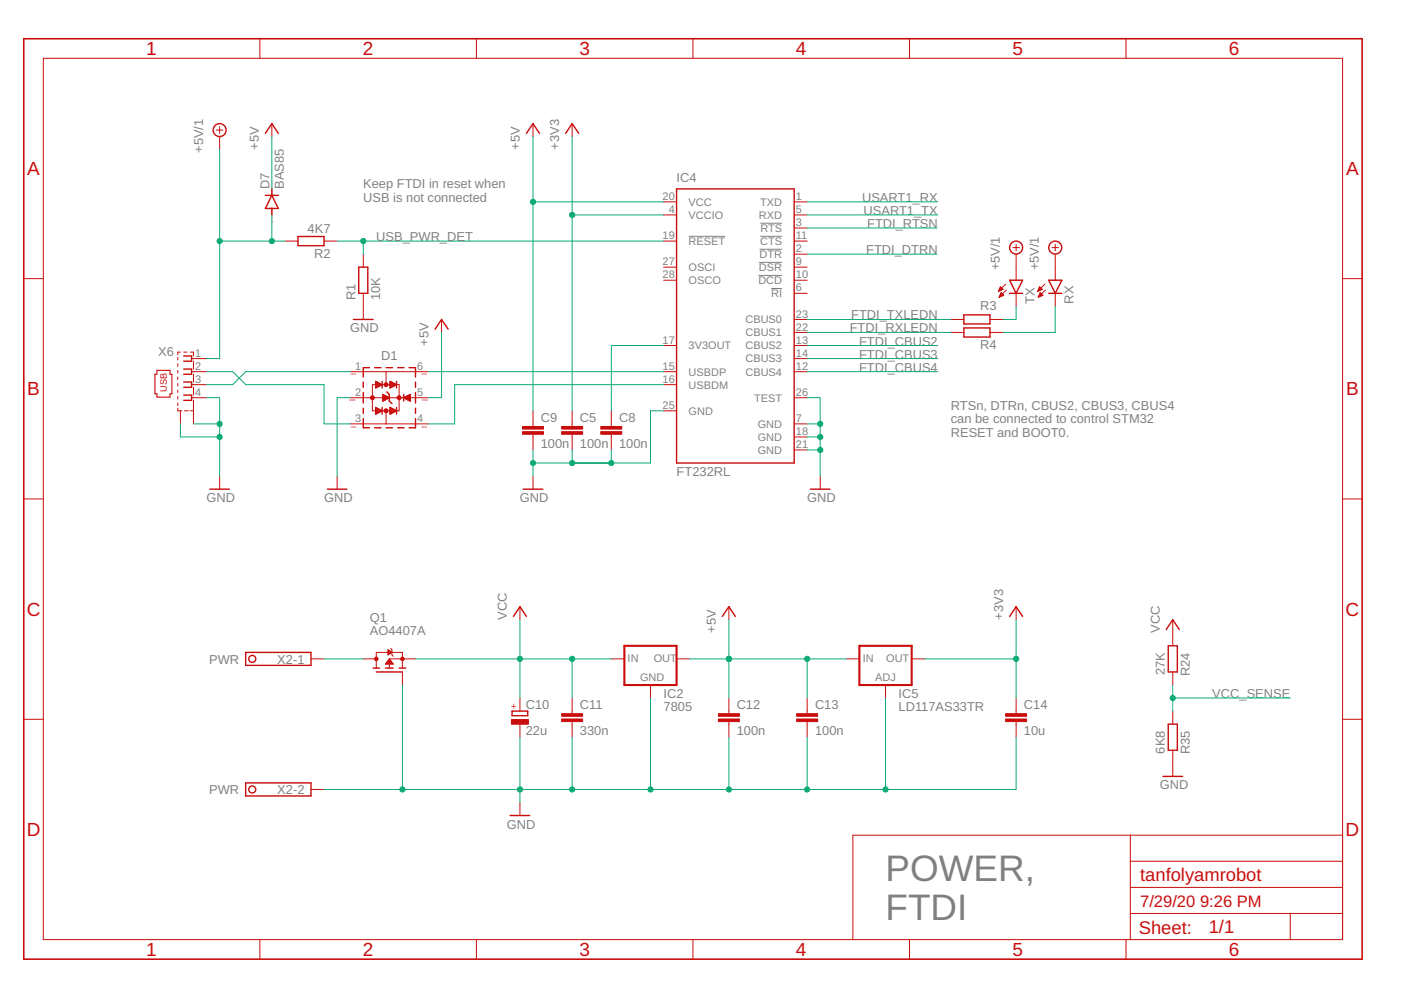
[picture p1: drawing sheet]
<svg xmlns="http://www.w3.org/2000/svg" width="297mm" height="210mm" viewBox="0 0 297 210" stroke-linecap="round" stroke-linejoin="round" font-family="sans-serif">
<path d="M146 50.1h7.8M160.8 58.4h5M160.9 55.6h4.9M161 52.9h4.8M161.2 50.1h4.6M161.2 47.3h4.6M163.5 61.2h2.3" fill="none" stroke="#808080" stroke-width=".21"/>
<g fill="none" stroke="#c90d0c" stroke-width=".3">
<path d="M56.3 28.3l1.3-2.1 1.4 2.1M111.6 28.3l1.4-2.1 1.4 2.1M119.9 28.3l1.4-2.1 1.4 2.1M56.3 41.4h2.7M57.6 41.4l1.4 2.8h-2.7zM57.6 40v1.4M57.6 44.2v1.4M63.2 50.1h5.5v2h-5.5zM76.1 56.6h1.9v5.6h-1.9zM143.4 40h25v58.2h-25zM214.1 59.4h2.7l-1.4 2.8zM222.4 59.4h2.7l-1.4 2.8z"/>
<path d="M38.9 75.5h1.7v1.1h-1.7M38.9 78.3h1.7v1.1h-1.7M74.9 67.7h4.2M78.4 78h-1.4v1.9M79.4 78h1.4M81.9 78h1.3M84.3 78h1.4M86.7 78h1.4v1.9M92.2 69.8l1.4-2.1 1.4 2.1M204.4 66.8h5.5v1.9h-5.5zM204.4 69.5h5.5v2h-5.5zM214.1 62.2h2.7"/>
<path d="M222.4 62.2h2.7M38.9 81h1.7v1.1h-1.7M38.9 83.8h1.7v1.1h-1.7M77 88.8v1.9h1.4M77 81v1.1M77 83.2v2.2M77 86.6v1.1M79.4 90.7h1.4M79.7 82.1h.4M79.7 81.8h.8M79.7 81.6h1.3M79.7 81.3h.8"/>
<path d="M79.7 81.1h.4M79.7 87.7h.1M79.7 87.4h.6M79.7 87.2h1.1M79.7 87h1M79.7 86.7h.5M79.7 86.5h.1M79.7 86.4l1.3 .7-1.3 .7zM79.7 80.9l1.3 .7-1.3 .7zM81 80.9v1.4M81 86.4v1.4M81.2 83.8h.2"/>
<path d="M81.2 83.7l1.3 .6-1.3 .7zM81.2 85h.1M81.2 84.8h.5M81.2 84.5h1M81.2 84.3h1.2M81.2 84h.7M81.9 90.7h1.3M82 83.1l.5 .6v1.3l.6 .6M82.7 80.9l1.4 .7-1.4 .7zM82.7 86.4l1.4 .7-1.4 .7zM82.7 82.1h.4M82.7 81.8h.9"/>
<path d="M82.7 81.6h1.4M82.7 81.3h.9M82.7 81.1h.4M82.7 87.7h.2M82.7 87.4h.7M82.7 87.2h1.2M82.7 87h1.1M82.7 86.7h.6M82.7 86.5h.1M84.1 80.9v1.4M84.1 86.4v1.4M84.3 90.7h1.4"/>
<path d="M85.6 83.7v1.3M85.6 84.3l1.4-.6v1.3zM85.7 84.3h1.3M85.9 84.5h1.1M86.2 84h.8M86.4 84.8h.6M86.7 83.8h.3M86.9 85h.1M88.1 81v1.1M88.1 83.2v2.2M88.1 86.6v1.1M88.1 88.8v1.9h-1.4"/>
<path d="M44.5 103.7h4.1M69.4 103.7h4.2M110.9 103.7h4.2M171.8 103.7h4.2M52.1 138.3h13.8v2.8h-13.8zM108.9 130.7l1.3-2.1 1.4 2.1M153.1 130.7l1.4-2.1 1.4 2.1M214.1 130.7l1.3-2.1 1.4 2.1M247.3 133.5l1.3-2.1 1.4 2.1M247.7 136.9h1.9v5.6h-1.9zM79.1 141.6h1.4M79.8 142.5h5.5"/>
<path d="M81.7 141.6h1.7M84.6 141.6h1.4M108.6 150.8h3.3v.9h-3.3zM247.7 153.5h1.9v5.6h-1.9zM52.1 166h13.8v2.8h-13.8zM108.2 172.9h4.1M246.6 164.6h4.1"/>
<circle cx="46.6" cy="27.6" r="1.38"/>
<circle cx="215.4" cy="52.5" r="1.38"/>
<circle cx="223.7" cy="52.5" r="1.38"/>
<circle cx="53.5" cy="139.7" r=".74"/>
<circle cx="53.5" cy="167.4" r=".74"/>
</g>
<g fill="none" stroke="#c90d0c" stroke-width=".21">
<path d="M9.2 12.4h275.4v186.8h-275.4zM55.1 8.2v4.2M101 8.2v4.2M146.9 8.2v4.2M192.8 8.2v4.2M238.7 8.2v4.2M45.9 27.6h1.4M46.6 26.9v1.4M46.6 29v2.7M57.6 26.2v2.8M113 26.2v2.8M121.3 26.2v2.8"/>
<path d="M5 59.1h4.2M60.4 51.1h2.8M68.7 51.1h2.8M77 53.9v2.7M140.7 42.8h2.7M140.7 59.4h2.7M140.7 56.6h2.7M140.7 45.6h2.7M140.7 51.1h2.7M168.4 42.8h2.7M168.4 59.4h2.7M168.4 56.6h2.7"/>
<path d="M168.4 45.6h2.7M168.4 48.3h2.7M168.4 51.1h2.7M168.4 53.9h2.7M214.7 52.5h1.4M215.4 51.8v1.4M215.4 53.9v5.5M223.1 52.5h1.3M223.7 51.8v1.4M223.7 53.9v5.5M284.6 59.1h4.2M37.7 75.8v.5"/>
<path d="M37.7 77.1v.6M37.7 78.5v.6M37.7 79.9v.6M38.2 74.7h-.5v.5M38.9 74.7h.7M40.3 74.7h.7v.8M40.6 78.8h3.2M40.6 76h3.2M41 76.6v1.7M41 79.4v1.6M74.3 78.8h16.5M77 62.2v5.5"/>
<path d="M81.9 78.8v2.8M93.6 67.7v2.8M140.7 73.3h2.7M140.7 78.8h2.7M168.4 73.3h2.7M168.4 78.8h2.7M168.4 62.2h2.7M168.4 67.7h2.7M168.4 70.5h2.7M168.4 76h2.7M201.6 67.7h2.8M201.6 70.5h2.8"/>
<path d="M209.9 67.7h2.8M209.9 70.5h2.8M211.7 61.8h.1M211.8 61.6h.2M211.8 61.5h.5M211.9 63h.1M211.9 61.4h.7M211.9 62.8h.3M211.9 61.2h.6M212 62.7h.6M212 61.1h.4M212 62.6h.8"/>
<path d="M212 61h.3M212.1 60.8h.1M212.1 62.4h.5M212.1 62.3h.4M212.2 62.2h.2M212.3 62l.5 .6-1 .4zM212.7 61.4l-.6-.6-.4 1M212.7 61.4l-1 .4M213.2 60.2l-1.5 1.6M213.4 61.5l-1.6 1.5M215.4 62.2v2.8M220 61.8h.1"/>
<path d="M220.1 61.6h.2M220.1 61.5h.5M220.2 63h.1M220.2 61.4h.8M220.2 62.8h.4M220.2 61.2h.7M220.3 61.1h.4M220.3 62.7h.6M220.3 62.6h.8M220.3 61h.3M220.4 62.4h.5M220.4 60.8h.1"/>
<path d="M220.5 62.3h.3M220.5 62.2h.2M220.6 62l.5 .6-1 .4zM221 61.4l-.6-.6-.4 1M221 61.4l-1 .4M221.5 60.2l-1.5 1.6M221.7 61.5l-1.6 1.5M223.7 62.2v2.8M37.7 86.6v.5h.8M37.7 81.3v.6M37.7 82.7v.5M37.7 84.1v.5"/>
<path d="M37.7 85.4v.6M38.2 87.1v2.8M39.1 87.1h.8M40.3 87.1h.7M40.6 81.6h3.2M40.6 84.3h3.2M41 82.1v1.7M41 84.9v5M74.3 89.9h16.5M74.3 84.3h6.9M79.5 81.6h-.5v5.5h.5M80.9 81.6h1.8"/>
<path d="M80.9 87.1h1.8M81.9 87.1v2.8M82.5 84.3h8.3M84.1 81.6h.5v5.5h-.5M113 87.1v3.3M113 92.1v3.3M121.3 87.1v3.3M121.3 92.1v3.3M129.6 87.1v3.3M129.6 92.1v3.3M140.7 81.6h2.7M140.7 87.1h2.7"/>
<path d="M168.4 89.9h2.7M168.4 92.6h2.7M168.4 84.3h2.7M168.4 95.4h2.7M5 105.8h4.2M46.6 100.9v2.8M71.5 100.9v2.8M113 100.9v2.8M173.9 100.9v2.8M284.6 105.8h4.2M65.9 139.7h2.8M77 139.7h2.8"/>
<path d="M82.3 137.8l.8 .5-.8 .6zM82.3 138.7h.2M82.3 138.6h.4M82.3 138.5h.6M82.3 138.2h.7M82.3 138.1h.4M82.3 137.9h.2M82.3 137.8h.1M82.4 140h.3M82.5 139.8h.1M82.5 139.7h5.6M82.5 139.7v1.9"/>
<path d="M82.5 139.7l.9 1.1h-1.7zM82.8 137.5l.3 .3v1.1l.3 .2M110.2 128.6v2.8M129.6 139.7h2.8M143.4 139.7h2.8M154.5 128.6v2.8M179.5 139.7h2.7M193.3 139.7h2.7M215.4 128.6v2.8M248.6 131.4v5.5M5 152.5h4.2M79.8 141.6v-3.3h5.5v3.3"/>
<path d="M81.9 140.6h1.3M82 140.5h1.1M82.1 140.4h1M82.1 140.2h.9M82.3 140.1h.5M85.3 142.5v2.7M110.2 148v2.8M110.2 153.5v2.8M121.3 148v3.3M121.3 153v3.3M137.9 145.2v2.8M154.5 148v3.3"/>
<path d="M154.5 153v3.3M171.1 148v3.3M171.1 153v3.3M187.7 145.2v2.8M215.4 148v3.3M215.4 153v3.3M248.6 142.5v2.7M248.6 150.8v2.7M248.6 159.1v5.5M284.6 152.5h4.2M65.9 167.4h2.8M110.2 170.2v2.7"/>
<path d="M239.6 177.1v22.1M284.6 177.1h-103.8v22.1M55.1 199.2v4.2M101 199.2v4.2M146.9 199.2v4.2M192.8 199.2v4.2M238.7 199.2v4.2M239.6 193.7h45M239.6 188.2h45M239.6 182.6h45M273.6 193.7v5.5"/>
</g>
<g fill="#c90d0c" stroke="#c90d0c" stroke-width=".21">
<path d="M127.4 91.5h4.4v.6h-4.4z"/>
<path d="M127.4 90.4h4.4v.6h-4.4z"/>
<path d="M110.8 91.5h4.4v.6h-4.4z"/>
<path d="M110.8 90.4h4.4v.6h-4.4z"/>
<path d="M108.4 152.6h3.6v.9h-3.6z"/>
<path d="M119.1 152.4h4.4v.6h-4.4z"/>
<path d="M119.1 151.3h4.4v.6h-4.4z"/>
<path d="M152.3 152.4h4.5v.6h-4.5z"/>
<path d="M152.3 151.3h4.5v.6h-4.5z"/>
<path d="M168.9 152.4h4.5v.6h-4.5z"/>
<path d="M168.9 151.3h4.5v.6h-4.5z"/>
<path d="M213.2 152.4h4.5v.6h-4.5z"/>
<path d="M213.2 151.3h4.5v.6h-4.5z"/>
<path d="M119.1 91.5h4.4v.6h-4.4z"/>
<path d="M119.1 90.4h4.4v.6h-4.4z"/>
</g>
<path d="M132.4 136.9h11v8.3h-11zM182.2 136.9h11.1v8.3h-11.1z" fill="none" stroke="#c90d0c" stroke-width=".44"/>
<path d="M5 8.2h283.8v195.2h-283.8z" fill="none" stroke="#c90d0c" stroke-width=".34"/>
<path d="M33.3 78.5h2.7v.9h.4v4.1h-.4v.7h-2.7v-.7h-.4v-4.1h.4z" fill="none" stroke="#c90d0c" stroke-width=".23"/>
<g fill="#c90d0c" stroke="#c90d0c" stroke-width=".21">
<circle cx="84.6" cy="84.3" r=".42"/>
<circle cx="81.9" cy="81.6" r=".42"/>
<circle cx="81.9" cy="87.1" r=".42"/>
<circle cx="79" cy="84.3" r=".42"/>
<circle cx="85.3" cy="139.7" r=".38"/>
<circle cx="79.8" cy="139.7" r=".38"/>
</g>
<g fill="none" stroke="#0dab76" stroke-width=".21">
<path d="M46.6 31.7v44.3h-2.8M57.6 29v11M113 29v58.1M121.3 29v58.1M46.6 51.1h13.8M57.6 45.6v5.5M71.5 51.1h69.2M77 51.1v2.8M113 42.8h27.7M121.3 45.6h19.4M171.1 45.6h27.7M171.1 42.8h27.7"/>
<path d="M171.1 48.3h27.5M171.1 53.9h27.5M43.8 78.8h5.5l2.8 2.8h16.6v8.3h5.6M74.3 78.8h-22.2l-2.8 2.8h-5.5M90.8 78.8h49.9M93.6 70.5v13.8h-2.8M140.7 73.3h-11.1v13.8M171.1 73.3h27.7M171.1 67.7h30.5M171.1 70.5h30.5M171.1 76h27.7M171.1 78.8h27.7"/>
<path d="M215.4 65v2.7h-2.7M223.7 65v5.5h-11M38.2 89.9v2.7h8.4M41 89.9h5.6M43.8 84.3h2.8v16.6M74.3 84.3h-2.8v16.6M113 95.4v5.5M121.3 95.4v2.8M129.6 95.4v2.8M140.7 87.1h-2.8v11.1h-24.9M140.7 81.6h-44.3v8.3h-5.6M171.1 84.3h2.8v16.6"/>
<path d="M171.1 89.9h2.8M171.1 92.6h2.8M171.1 95.4h2.8M68.7 139.7h8.3M88.1 139.7h41.5M110.2 131.4v16.6M121.3 139.7v8.3M146.2 139.7h33.3M154.5 131.4v16.6M171.1 139.7v8.3M196 139.7h19.4M215.4 131.4v16.6"/>
<path d="M85.3 145.2v22.2M110.2 156.3v13.9M121.3 156.3v11.1M137.9 148v19.4M154.5 156.3v11.1M171.1 156.3v11.1M187.7 148v19.4M215.4 156.3v11.1h-146.7M248.6 145.2v5.6M248.6 148h25"/>
</g>
<g fill="#0dab76" stroke="#0dab76" stroke-width=".21">
<circle cx="129.6" cy="98.2" r=".55"/>
<circle cx="113" cy="98.2" r=".55"/>
<circle cx="121.3" cy="98.2" r=".55"/>
<circle cx="173.9" cy="89.9" r=".55"/>
<circle cx="173.9" cy="92.6" r=".55"/>
<circle cx="173.9" cy="95.4" r=".55"/>
<circle cx="46.6" cy="89.9" r=".55"/>
<circle cx="46.6" cy="92.6" r=".55"/>
<circle cx="110.2" cy="167.4" r=".55"/>
<circle cx="121.3" cy="167.4" r=".55"/>
<circle cx="137.9" cy="167.4" r=".55"/>
<circle cx="154.5" cy="167.4" r=".55"/>
<circle cx="171.1" cy="167.4" r=".55"/>
<circle cx="187.7" cy="167.4" r=".55"/>
<circle cx="85.3" cy="167.4" r=".55"/>
<circle cx="121.3" cy="45.6" r=".55"/>
<circle cx="215.4" cy="139.7" r=".55"/>
<circle cx="113" cy="42.8" r=".55"/>
<circle cx="154.5" cy="139.7" r=".55"/>
<circle cx="171.1" cy="139.7" r=".55"/>
<circle cx="77" cy="51.1" r=".55"/>
<circle cx="110.2" cy="139.7" r=".55"/>
<circle cx="121.3" cy="139.7" r=".55"/>
<circle cx="46.6" cy="51.1" r=".55"/>
<circle cx="57.6" cy="51.1" r=".55"/>
<circle cx="248.6" cy="148" r=".55"/>
</g>
<g font-size="7.8" fill="#808080">
<text x="187.7" y="186.8">POWER,</text>
<text x="187.7" y="195.1">FTDI</text>
</g>
<g font-size="4" fill="#c90d0c">
<text x="31" y="11.7">1</text>
<text x="76.9" y="11.7">2</text>
<text x="122.8" y="11.7">3</text>
<text x="168.7" y="11.7">4</text>
<text x="214.7" y="11.7">5</text>
<text x="260.6" y="11.7">6</text>
<text x="5.8" y="37.1">A</text>
<text x="285.4" y="37.1">A</text>
<text x="5.8" y="83.8">B</text>
<text x="285.4" y="83.8">B</text>
<text x="5.7" y="130.6">C</text>
<text x="285.3" y="130.6">C</text>
<text x="5.7" y="177.3">D</text>
<text x="285.3" y="177.3">D</text>
<text x="31" y="202.7">1</text>
<text x="76.9" y="202.7">2</text>
<text x="122.8" y="202.7">3</text>
<text x="168.7" y="202.7">4</text>
<text x="214.7" y="202.7">5</text>
<text x="260.6" y="202.7">6</text>
</g>
<g font-size="3.9" fill="#c90d0c">
<text x="241.7" y="186.8">tanfolyamrobot</text>
<text x="241.5" y="198">Sheet:</text>
<text x="256.3" y="197.8">1/1</text>
</g>
<g font-size="3.5" fill="#c90d0c">
<text x="241.7" y="192.3">7/29/20</text>
<text x="254.4" y="192.3">9:26 PM</text>
</g>
<g font-size="2.7" fill="#808080">
<text x="43.1" y="32.4" transform="rotate(-90 43.1 32.4)">+5V/1</text>
<text x="54.9" y="31.7" transform="rotate(-90 54.9 31.7)">+5V</text>
<text x="110.2" y="31.7" transform="rotate(-90 110.2 31.7)">+5V</text>
<text x="118.5" y="31.7" transform="rotate(-90 118.5 31.7)">+3V3</text>
<text x="57.1" y="40" transform="rotate(-90 57.1 40)">D7</text>
<text x="60.2" y="40" transform="rotate(-90 60.2 40)">BAS85</text>
<text x="77" y="39.9">Keep FTDI in reset when</text>
<text x="143.5" y="38.7">IC4</text>
<text x="77" y="42.8">USB is not connected</text>
<text x="182.8" y="42.8">USART1_RX</text>
<text x="183.1" y="45.6">USART1_TX</text>
<text x="65.2" y="49.5">4K7</text>
<text x="79.8" y="51.1">USB_PWR_DET</text>
<text x="183.6" y="53.9">FTDI_DTRN</text>
<text x="183.9" y="48.3">FTDI_RTSN</text>
<text x="66.6" y="54.7">R2</text>
<text x="212" y="57.3" transform="rotate(-90 212 57.3)">+5V/1</text>
<text x="220.3" y="57.3" transform="rotate(-90 220.3 57.3)">+5V/1</text>
<text x="75.4" y="63.6" transform="rotate(-90 75.4 63.6)">R1</text>
<text x="80.6" y="63.6" transform="rotate(-90 80.6 63.6)">10K</text>
<text x="207.8" y="65.8">R3</text>
<text x="219.3" y="64.4" transform="rotate(-90 219.3 64.4)">TX</text>
<text x="227.6" y="64.4" transform="rotate(-90 227.6 64.4)">RX</text>
<text x="74.2" y="70.5">GND</text>
<text x="180.2" y="70.5">FTDI_RXLEDN</text>
<text x="180.5" y="67.7">FTDI_TXLEDN</text>
<text x="33.5" y="75.5">X6</text>
<text x="80.8" y="76.3">D1</text>
<text x="90.9" y="73.3" transform="rotate(-90 90.9 73.3)">+5V</text>
<text x="182.1" y="76">FTDI_CBUS3</text>
<text x="182.1" y="73.3">FTDI_CBUS2</text>
<text x="207.8" y="74.1">R4</text>
<text x="182.1" y="78.8">FTDI_CBUS4</text>
<text x="114.7" y="89.5">C9</text>
<text x="123" y="89.5">C5</text>
<text x="131.3" y="89.5">C8</text>
<text x="201.6" y="86.8">RTSn, DTRn, CBUS2, CBUS3, CBUS4</text>
<text x="201.6" y="89.7">can be connected to control STM32</text>
<text x="114.7" y="95">100n</text>
<text x="123" y="95">100n</text>
<text x="131.3" y="95">100n</text>
<text x="201.6" y="92.6">RESET and BOOT0.</text>
<text x="143.5" y="100.9">FT232RL</text>
<text x="43.8" y="106.5">GND</text>
<text x="68.7" y="106.5">GND</text>
<text x="110.2" y="106.5">GND</text>
<text x="171.1" y="106.5">GND</text>
<text x="78.4" y="132">Q1</text>
<text x="107.5" y="131.4" transform="rotate(-90 107.5 131.4)">VCC</text>
<text x="212.7" y="131.4" transform="rotate(-90 212.7 131.4)">+3V3</text>
<text x="78.4" y="134.7">AO4407A</text>
<text x="151.8" y="134.2" transform="rotate(-90 151.8 134.2)">+5V</text>
<text x="245.9" y="134.2" transform="rotate(-90 245.9 134.2)">VCC</text>
<text x="44.3" y="140.7">PWR</text>
<text x="58.8" y="140.7">X2-1</text>
<text x="247" y="143.2" transform="rotate(-90 247 143.2)">27K</text>
<text x="252.2" y="143.3" transform="rotate(-90 252.2 143.3)">R24</text>
<text x="140.7" y="148">IC2</text>
<text x="190.5" y="148">IC5</text>
<text x="257" y="148">VCC_SENSE</text>
<text x="111.5" y="155.8">22u</text>
<text x="111.5" y="150.2">C10</text>
<text x="123" y="155.9">330n</text>
<text x="123" y="150.4">C11</text>
<text x="140.7" y="150.8">7805</text>
<text x="156.2" y="155.9">100n</text>
<text x="156.2" y="150.4">C12</text>
<text x="172.8" y="155.9">100n</text>
<text x="172.8" y="150.4">C13</text>
<text x="190.5" y="150.8">LD117AS33TR</text>
<text x="217.1" y="155.9">10u</text>
<text x="217.1" y="150.4">C14</text>
<text x="247" y="159.8" transform="rotate(-90 247 159.8)">6K8</text>
<text x="252.2" y="159.9" transform="rotate(-90 252.2 159.9)">R35</text>
<text x="245.9" y="167.4">GND</text>
<text x="44.3" y="168.4">PWR</text>
<text x="58.8" y="168.4">X2-2</text>
<text x="107.5" y="175.7">GND</text>
</g>
<g font-size="2.3" fill="#808080">
<text x="140.5" y="42.4">20</text>
<text x="141.8" y="45.2">4</text>
<text x="146" y="43.6">VCC</text>
<text x="146" y="46.4">VCCIO</text>
<text x="160.9" y="46.4">RXD</text>
<text x="161.2" y="43.6">TXD</text>
<text x="168.8" y="42.4">1</text>
<text x="168.8" y="45.2">5</text>
<text x="168.8" y="48">3</text>
<text x="140.5" y="50.7">19</text>
<text x="146" y="51.9">RESET</text>
<text x="161.2" y="51.9">CTS</text>
<text x="161.2" y="49.2">RTS</text>
<text x="168.8" y="50.7">11</text>
<text x="168.8" y="53.5">2</text>
<text x="140.5" y="59">28</text>
<text x="140.5" y="56.3">27</text>
<text x="146" y="57.5">OSCI</text>
<text x="160.9" y="57.5">DSR</text>
<text x="161" y="54.7">DTR</text>
<text x="168.8" y="56.3">9</text>
<text x="168.8" y="59">10</text>
<text x="146" y="60.2">OSCO</text>
<text x="160.8" y="60.2">DCD</text>
<text x="163.5" y="63">RI</text>
<text x="168.8" y="61.8">6</text>
<text x="158.1" y="68.5">CBUS0</text>
<text x="158.1" y="71.3">CBUS1</text>
<text x="168.8" y="67.3">23</text>
<text x="168.8" y="70.1">22</text>
<text x="41.4" y="75.6">1</text>
<text x="140.5" y="72.9">17</text>
<text x="146" y="74.1">3V3OUT</text>
<text x="158.1" y="74.1">CBUS2</text>
<text x="158.1" y="76.8">CBUS3</text>
<text x="168.8" y="72.9">13</text>
<text x="168.8" y="75.6">14</text>
<text x="41.4" y="78.4">2</text>
<text x="41.4" y="81.2">3</text>
<text x="41.4" y="83.9">4</text>
<text x="75.3" y="78.4">1</text>
<text x="75.3" y="83.9">2</text>
<text x="88.5" y="83.9">5</text>
<text x="88.5" y="78.4">6</text>
<text x="140.5" y="78.4">15</text>
<text x="140.5" y="81.2">16</text>
<text x="146" y="79.6">USBDP</text>
<text x="146" y="82.4">USBDM</text>
<text x="158.1" y="79.6">CBUS4</text>
<text x="168.8" y="78.4">12</text>
<text x="168.8" y="83.9">26</text>
<text x="75.3" y="89.5">3</text>
<text x="88.5" y="89.5">4</text>
<text x="140.5" y="86.7">25</text>
<text x="146" y="87.9">GND</text>
<text x="159.9" y="85.2">TEST</text>
<text x="168.8" y="89.5">7</text>
<text x="160.7" y="90.7">GND</text>
<text x="160.7" y="93.5">GND</text>
<text x="168.8" y="92.3">18</text>
<text x="168.8" y="95">21</text>
<text x="160.7" y="96.2">GND</text>
<text x="133.1" y="140.4">IN</text>
<text x="138.6" y="140.4">OUT</text>
<text x="182.9" y="140.4">IN</text>
<text x="187.9" y="140.4">OUT</text>
<text x="135.7" y="144.4">GND</text>
<text x="185.5" y="144.4">ADJ</text>
</g>
<g font-size="1.9" fill="#c90d0c">
<text x="35.3" y="83.1" transform="rotate(-90 35.3 83.1)">USB</text>
<text x="109.6" y="150.3" transform="rotate(-90 109.6 150.3)">+</text>
</g>
<g font-size=".6" fill="#ffba08">
<text x="57.8" y="41.8" transform="rotate(-90 57.8 41.8)">SpiceOrder 2</text>
<text x="57.8" y="47.4" transform="rotate(-90 57.8 47.4)">SpiceOrder 1</text>
</g>
<g font-size=".6" fill="#c90d0c">
<text x="74.4" y="79.5">I/O1</text>
<text x="89.4" y="79.5">I/O1</text>
<text x="74.1" y="85.1">GND</text>
<text x="89.4" y="85">VDD</text>
<text x="74.4" y="90.7">I/O2</text>
<text x="89.4" y="90.7">I/O2</text>
</g>
</svg>
